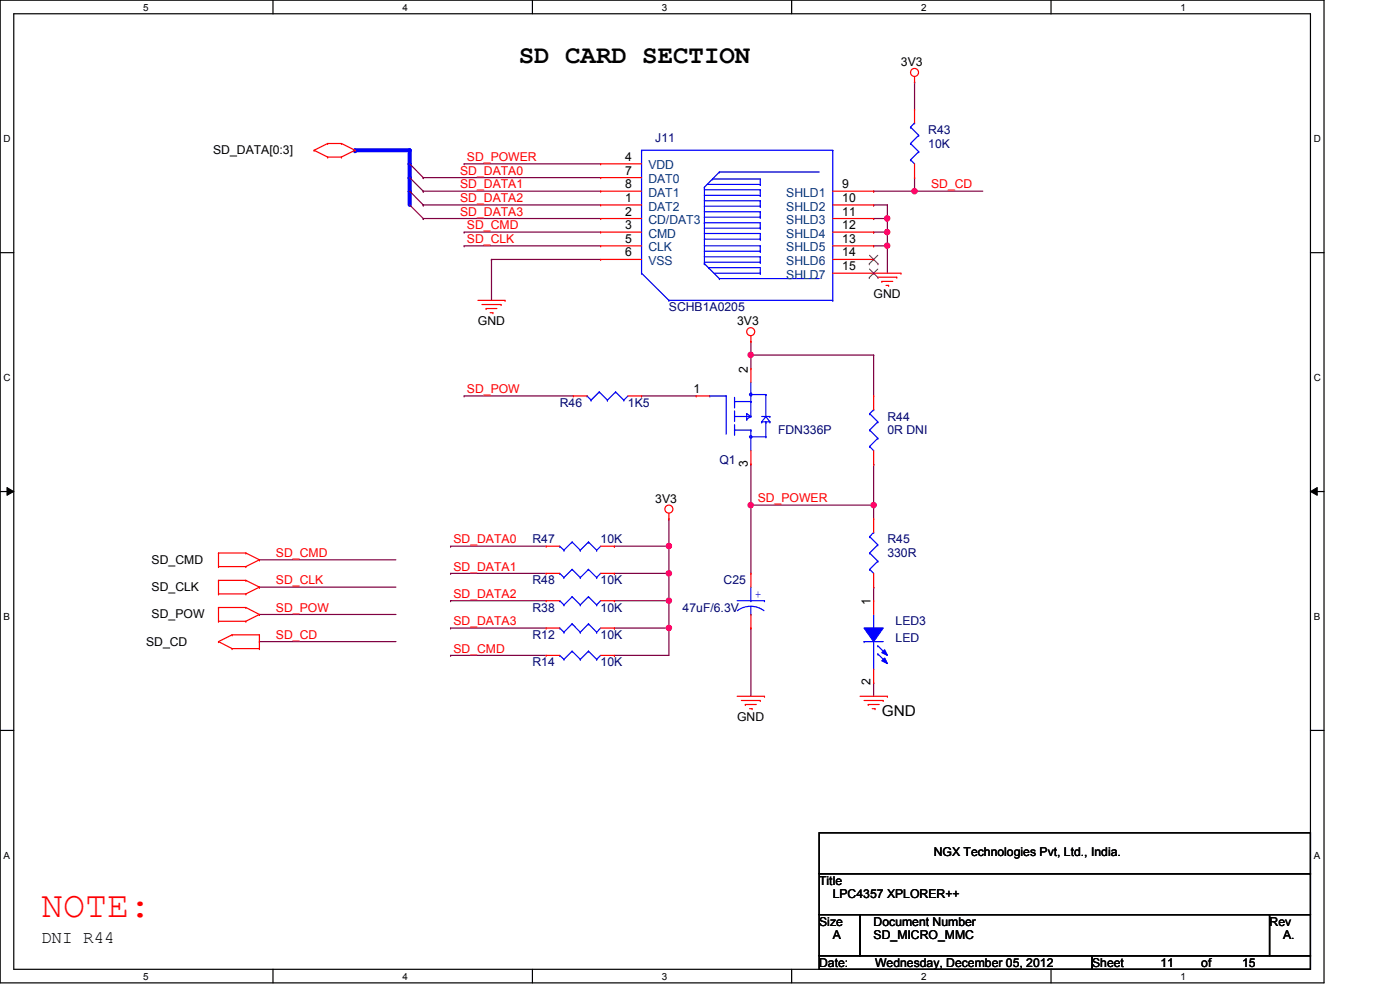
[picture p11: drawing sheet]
<svg xmlns="http://www.w3.org/2000/svg" width="297mm" height="210mm" viewBox="0 0 297 210" stroke-linecap="round" stroke-linejoin="round" font-family="sans-serif">
<path d="M0 0h280.9v208.5h-280.9zM2.9 2.9h275.1v202.7h-275.1z" fill="none" stroke="#000" stroke-width=".25"/>
<g fill="#fff">
<path d="M30.4 .3h1.1v2.4h-1.1z"/>
<path d="M30.4 205.9h1.1v2.3h-1.1z"/>
</g>
<path d="M57.9 0v2.9M57.9 205.6v2.9" fill="none" stroke="#000" stroke-width=".25"/>
<g fill="#fff">
<path d="M85.4 .3h1.1v2.4h-1.1z"/>
<path d="M85.4 205.9h1.1v2.3h-1.1z"/>
</g>
<path d="M112.9 0v2.9M112.9 205.6v2.9" fill="none" stroke="#000" stroke-width=".25"/>
<g fill="#fff">
<path d="M140.4 .3h1.2v2.4h-1.2z"/>
<path d="M140.4 205.9h1.2v2.3h-1.2z"/>
</g>
<path d="M167.9 0v2.9M167.9 205.6v2.9" fill="none" stroke="#000" stroke-width=".25"/>
<g fill="#fff">
<path d="M195.4 .3h1.2v2.4h-1.2z"/>
<path d="M195.4 205.9h1.2v2.3h-1.2z"/>
</g>
<path d="M223 0v2.9M223 205.6v2.9" fill="none" stroke="#000" stroke-width=".25"/>
<g fill="#fff">
<path d="M250.4 .3h1.2v2.4h-1.2z"/>
<path d="M250.4 205.9h1.2v2.3h-1.2z"/>
<path d="M.8 28.2h1.4v2.4h-1.4z"/>
<path d="M278.7 28.2h1.5v2.4h-1.5z"/>
<path d="M.8 78.9h1.4v2.3h-1.4z"/>
<path d="M278.7 78.9h1.5v2.3h-1.5z"/>
</g>
<path d="M0 53.6h2.9M278 53.6h2.9" fill="none" stroke="#000" stroke-width=".25"/>
<g fill="#fff">
<path d="M.8 129.6h1.3v2.3h-1.3z"/>
<path d="M278.7 129.6h1.4v2.3h-1.4z"/>
</g>
<path d="M0 104.3h2.9M278 104.3h2.9" fill="none" stroke="#000" stroke-width=".25"/>
<path d="M1.5 103.4l1.4 .9-1.4 .8zM278 104.3l1.4-.9v1.7z" fill="#000"/>
<path d="M1.5 103.4l1.4 .9-1.4 .8zM278 104.3l1.4-.9v1.7z" fill="none" stroke="#000" stroke-width=".21"/>
<g fill="#fff">
<path d="M.8 180.3h1.3v2.3h-1.3z"/>
<path d="M278.7 180.3h1.4v2.3h-1.4z"/>
</g>
<path d="M0 154.9h2.9M278 154.9h2.9" fill="none" stroke="#000" stroke-width=".25"/>
<path d="M188.3 46.4h.1M188.3 46.4v2.8" fill="none" stroke="#800040" stroke-width=".25"/>
<circle cx="188.2" cy="46.3" r=".56" fill="#f0f"/>
<circle cx="188.2" cy="46.3" r=".56" fill="none" stroke="#f0f" stroke-width=".25"/>
<path d="M185.3 46.4h.1M185.3 52.2h.1M185.3 46.4h3M185.3 52.2h3" fill="none" stroke="#800040" stroke-width=".25"/>
<circle cx="188.2" cy="52.1" r=".56" fill="#f0f"/>
<circle cx="188.2" cy="52.1" r=".56" fill="none" stroke="#f0f" stroke-width=".25"/>
<g fill="none" stroke="#800040" stroke-width=".25">
<path d="M185.3 49.2h.1M185.3 43.5h.1M185.3 49.2h3M185.3 43.5h3M188.3 43.5h.1M188.3 43.5v2.9M95.6 115.9h.1M95.6 115.9h20.3M141.9 110.1h.1M141.9 110.1v5.8M95.6 121.6h.1M95.6 133.2h.1"/>
<path d="M95.6 127.4h.1M95.6 139h.1M95.6 121.6h20.3M95.6 133.2h20.3M95.6 127.4h20.3M95.6 139h20.3M130.3 139h.1M130.3 133.2h.1M130.3 127.4h.1M130.3 127.4h11.6M130.3 139h11.6M141.9 127.4h.1"/>
<path d="M141.9 127.4v5.8h-11.6"/>
</g>
<circle cx="141.9" cy="127.4" r=".56" fill="#f0f"/>
<circle cx="141.9" cy="127.4" r=".56" fill="none" stroke="#f0f" stroke-width=".25"/>
<path d="M130.3 121.6h.1M130.3 121.6h11.6M141.9 121.6h.1M141.9 121.6v5.8" fill="none" stroke="#800040" stroke-width=".25"/>
<circle cx="141.9" cy="121.6" r=".56" fill="#f0f"/>
<circle cx="141.9" cy="121.6" r=".56" fill="none" stroke="#f0f" stroke-width=".25"/>
<path d="M130.3 115.9h.1M130.3 115.9h11.6M141.9 115.9h.1M141.9 115.9v5.7" fill="none" stroke="#800040" stroke-width=".25"/>
<circle cx="141.9" cy="115.8" r=".56" fill="#f0f"/>
<circle cx="141.9" cy="115.8" r=".56" fill="none" stroke="#f0f" stroke-width=".25"/>
<path d="M141.9 133.2h.1M141.9 133.2v5.8" fill="none" stroke="#800040" stroke-width=".25"/>
<circle cx="141.9" cy="133.2" r=".56" fill="#f0f"/>
<circle cx="141.9" cy="133.2" r=".56" fill="none" stroke="#f0f" stroke-width=".25"/>
<path d="M89.8 37.7h.1M89.8 37.7h37.6M188.3 52.2h.1M188.3 49.2h.1M188.3 49.2v8.8" fill="none" stroke="#800040" stroke-width=".25"/>
<circle cx="188.2" cy="49.2" r=".56" fill="#f0f"/>
<circle cx="188.2" cy="49.2" r=".56" fill="none" stroke="#f0f" stroke-width=".25"/>
<g fill="none" stroke="#800040" stroke-width=".25">
<path d="M98.5 34.8h.1M98.5 34.8h28.9M89.8 40.6h.1M89.8 43.5h.1M89.8 46.4h.1M89.8 40.6h37.6M89.8 43.5h37.6M89.8 46.4h37.6M98.5 49.2h.1M98.5 52.2h.1M98.5 49.2h28.9M98.5 52.2h28.9"/>
<path d="M104.3 55h.1M104.3 55h23.1"/>
</g>
<path d="M75.3 31.9h11.6" fill="none" stroke="#00f" stroke-width=".85"/>
<circle cx="75.3" cy="31.9" r=".42" fill="#00f"/>
<path d="M86.9 34.8v2.9" fill="none" stroke="#00f" stroke-width=".85"/>
<circle cx="86.9" cy="34.8" r=".42" fill="#00f"/>
<path d="M86.9 40.6v2.9" fill="none" stroke="#00f" stroke-width=".85"/>
<circle cx="86.9" cy="40.6" r=".42" fill="#00f"/>
<path d="M86.9 37.7v2.9" fill="none" stroke="#00f" stroke-width=".85"/>
<circle cx="86.9" cy="37.7" r=".42" fill="#00f"/>
<path d="M159.3 107.1h.1M159.3 107.1v14.5" fill="none" stroke="#800040" stroke-width=".25"/>
<circle cx="159.3" cy="107.1" r=".56" fill="#f0f"/>
<circle cx="159.3" cy="107.1" r=".56" fill="none" stroke="#f0f" stroke-width=".25"/>
<path d="M104.3 55h.1M104.3 55v8.7M159.3 107.1h.1M159.3 107.1h26M185.3 107.1h.1M185.3 107.1v3M159.3 133.2h.1M159.3 133.2v14.5M185.3 124.5h.1M185.3 124.5v2.9M185.3 144.8h.1M185.3 144.8v2.9" fill="none" stroke="#800040" stroke-width=".25"/>
<circle cx="185.3" cy="107.1" r=".56" fill="#f0f"/>
<circle cx="185.3" cy="107.1" r=".56" fill="none" stroke="#f0f" stroke-width=".25"/>
<path d="M98.5 84h.1M98.5 84h23.1M55 118.7h.1M55 118.7h29M55 124.5h.1M55 130.3h.1M55 124.5h29M55 130.3h29" fill="none" stroke="#800040" stroke-width=".25"/>
<path d="M86.9 31.9v2.9" fill="none" stroke="#00f" stroke-width=".85"/>
<circle cx="86.9" cy="31.9" r=".42" fill="#00f"/>
<path d="M194 17.4h.1M194 17.4v5.8M194 40.6h.1M194 40.6h14.5M55 136.1h.1M55 136.1h29" fill="none" stroke="#800040" stroke-width=".25"/>
<circle cx="194" cy="40.6" r=".56" fill="#f0f"/>
<circle cx="194" cy="40.6" r=".56" fill="none" stroke="#f0f" stroke-width=".25"/>
<path d="M194 37.7h.1M194 37.7v2.9M159.3 75.3h.1M159.3 75.3h26M185.3 98.5h.1M185.3 98.5v8.6" fill="none" stroke="#800040" stroke-width=".25"/>
<circle cx="159.2" cy="75.3" r=".56" fill="#f0f"/>
<circle cx="159.2" cy="75.3" r=".56" fill="none" stroke="#f0f" stroke-width=".25"/>
<g fill="none" stroke="#800040" stroke-width=".25">
<path d="M86.9 34.8l2.9 2.9M86.9 37.7l2.9 2.9M89.8 37.7h.1M86.9 40.6l2.9 2.9M86.9 43.5l2.9 2.9M89.8 40.6h.1M89.8 43.5h.1M89.8 46.4h.1M185.3 40.6h.1M185.3 40.6h8.7M159.3 75.3h.1M159.3 72.4h.1"/>
<path d="M159.3 72.4v5.8M185.3 75.3h.1M185.3 75.3v8.7M136.1 84h.1M136.1 84h11.6M159.3 98.5h.1M159.3 98.5v8.6"/>
</g>
<g fill="none" stroke="#f00" stroke-width=".25">
<path d="M194 17.4h.1M194 16.3v1.1M66.6 31.9h.1M66.6 31.9l2.9 1.4M69.5 30.4h.1M69.5 33.3h.1M69.5 30.4l-2.9 1.5M69.5 30.4h2.9M69.5 33.3h2.9M72.4 30.4h.1M72.4 33.3h.1M72.4 30.4l2.9 1.5"/>
<path d="M75.3 31.9h.1M75.3 31.9l-2.9 1.4M185.3 58h5.8M186.2 58.8h4M187.1 59.7h.1M187.1 59.7h2.3M190.2 58.8h.1M191.1 58h.1M101.4 63.7h5.7M102.2 64.6h4.1M103.1 65.4h.1M103.1 65.4h2.3"/>
<path d="M104 66.3h.6M104.6 66.3h.1M106.3 64.6h.1M107.1 63.7h.1M159.3 72.4h.1M159.3 71.2v1.2M188 60.5h.5M188.5 60.5h.1M121.6 84h.1M121.6 84h2.9M133.2 84h2.9M136.1 84h.1"/>
<path d="M185.3 98.5h.1M185.3 84h.1M185.3 84v2.9M185.3 95.6v2.9M46.4 117.3h.1M46.4 117.3h5.8M46.4 117.3v2.9M52.2 117.3h.1M52.2 117.3l2.8 1.4M55 118.7h.1M55 118.7l-2.8 1.5M115.9 115.9h.1"/>
<path d="M115.9 115.9h2.8M127.4 115.9h2.9M130.3 115.9h.1M141.9 110.1h.1M141.9 108.9v1.2M185.3 110.1h.1M185.3 110.1v2.8M46.4 120.2h.1M46.4 126h.1M46.4 123.1h.1M46.4 131.8h.1M46.4 128.9h.1"/>
<path d="M46.4 136.1h.1M46.4 120.2h5.8M46.4 123.1v2.9M46.4 128.9v2.9M46.4 123.1h5.8M46.4 126h5.8M46.4 128.9h5.8M46.4 131.8h5.8M46.4 136.1l2.8 1.5M49.2 134.7h.1M49.2 137.6h.1M49.2 134.7l-2.8 1.4"/>
<path d="M49.2 134.7h5.8M49.2 137.6h5.8M52.2 120.2h.1M52.2 123.1h.1M52.2 126h.1M52.2 128.9h.1M52.2 131.8h.1M52.2 123.1l2.8 1.4M52.2 128.9l2.8 1.4M55 124.5h.1M55 130.3h.1M55 134.7h.1"/>
<path d="M55 137.6h.1M55 124.5l-2.8 1.5M55 130.3l-2.8 1.5M55 134.7v2.9M115.9 139h.1M115.9 121.6h.1M115.9 139h2.8M115.9 121.6h2.8M127.4 139h2.9M127.4 121.6h2.9M130.3 139h.1M130.3 121.6h.1"/>
<path d="M159.3 121.6h.1M159.3 133.2h.1M159.3 121.6v2.9M159.3 130.3v2.9M185.3 124.5h.1M185.3 121.6v2.9M156.4 147.7h5.8M157.3 148.6h4M158.1 149.4h.1M158.1 149.4h2.3M159 150.3h.6M159.6 150.3h.1"/>
<path d="M161.3 148.6h.1M162.2 147.7h.1M182.5 147.7h5.8M183.3 148.6h4.1M184.2 149.4h.1M184.2 149.4h2.3M185 150.3h.6M185.6 150.3h.1M187.4 148.6h.1M188.3 147.7h.1"/>
<circle cx="194" cy="15.4" r=".85"/>
<circle cx="159.3" cy="70.4" r=".85"/>
<circle cx="141.9" cy="108" r=".85"/>
</g>
<path d="M173.8 176.7h104.2v8.6h-104.2zM173.8 185.3h104.2v8.7h-104.2zM173.8 194h8.7v8.7h-8.7zM182.5 194h86.8v8.7h-86.8zM269.3 194h8.7v8.7h-8.7zM173.8 202.7h57.9v2.9h-57.9zM231.7 202.7h46.3v2.9h-46.3z" fill="none" stroke="#000" stroke-width=".25"/>
<g fill="none" stroke="#00f" stroke-width=".25">
<path d="M124.5 84h.1M124.5 84l.9 .9M125.4 84.9h.1M127.1 83.1h.1M127.1 83.1l1.8 1.8M127.1 83.1l-1.7 1.8M128.9 84.9h.1M130.6 83.1h.1M130.6 83.1l1.7 1.8M130.6 83.1l-1.7 1.8M132.3 84.9h.1M133.2 84l-.9 .9"/>
<path d="M184.5 94.7h.1M184.5 91.2h.1M184.5 87.8h.1M184.5 94.7l.8 .9M184.5 91.2l1.7 1.8M184.5 87.8l1.7 1.7M185.3 86.9h.1M185.3 86.9l-.8 .9M186.2 93h.1M186.2 89.5h.1M186.2 93l-1.7 1.7M186.2 89.5l-1.7 1.7"/>
<path d="M118.7 115.9h.1M118.7 115.9l.9 .8M119.6 116.7h.1M121.4 115h.1M121.4 115l1.7 1.7M121.4 115l-1.8 1.7M123.1 116.7h.1M124.8 115h.1M124.8 115l1.8 1.7M124.8 115l-1.7 1.7M126.6 116.7h.1M127.4 115.9l-.8 .8"/>
<path d="M184.5 117.3h.1M184.5 113.8h.1M184.5 117.3l1.7 1.7M184.5 113.8l1.7 1.8M185.3 112.9h.1M185.3 112.9l-.8 .9M186.2 119h.1M186.2 115.6h.1M186.2 119l-1.7 1.8M186.2 115.6l-1.7 1.7M118.7 139h.1M118.7 121.6h.1"/>
<path d="M118.7 139l.9 .9M118.7 121.6l.9 .9M119.6 139.9h.1M119.6 122.5h.1M121.4 138.1h.1M121.4 120.8h.1M121.4 138.1l1.7 1.8M121.4 138.1l-1.8 1.8M121.4 120.8l1.7 1.7M121.4 120.8l-1.8 1.7M123.1 139.9h.1M123.1 122.5h.1"/>
<path d="M124.8 138.1h.1M124.8 120.8h.1M124.8 138.1l1.8 1.8M124.8 138.1l-1.7 1.8M124.8 120.8l1.8 1.7M124.8 120.8l-1.7 1.7M126.6 139.9h.1M126.6 122.5h.1M127.4 139l-.8 .9M127.4 121.6l-.8 .9M156.4 127.4h5.8M159.3 130.3h.1"/>
<path d="M159.3 127.4h.1M159.3 128.6l1.5 .3 1.3 .6M159.3 128.6l-1.5 .2-1.4 .7M159.3 124.5v2.9M159.3 128.6v1.7M162.2 127.4h.1M183.3 136.1h.1M183.3 136.1h4.1M184.5 120.8h.1M184.5 120.8l.8 .8M185.3 133.2h.1M185.3 130.3v2.9"/>
<path d="M185.3 136.1v5.8M185.3 141.9h.1"/>
</g>
<path d="M183.3 133.2h4.1l-2.1 2.9z" fill-rule="evenodd" fill="#00f"/>
<path d="M183.3 133.2h4.1l-2.1 2.9z" fill="none" stroke="#00f" stroke-width=".25"/>
<path d="M187.7 139.6l.6 1.2-1.2-.6z" fill-rule="evenodd" fill="#00f"/>
<path d="M187.7 139.6l.6 1.2-1.2-.6z" fill="none" stroke="#00f" stroke-width=".25"/>
<path d="M187.7 137.8l.6 1.2-1.2-.6z" fill-rule="evenodd" fill="#00f"/>
<g fill="none" stroke="#00f" stroke-width=".25">
<path d="M136.1 31.9h.1M136.1 31.9h40.6M136.1 31.9v26.1M149.4 39.7h.1M149.4 39.7v16.2M150 39.1h11.3M151.2 38h.1M151.2 38h10.1v1.1M152.6 36.5h.1M152.6 36.5h21.2M152.6 36.5l-3.2 3.2M161.3 39.1h.1"/>
<path d="M176.7 31.9h.1M176.7 31.9v31.8M193.2 33.9h.1M193.2 30.4h.1M193.2 27h.1M193.2 33.9l.8 .9M193.2 30.4l1.7 1.8M193.2 27l1.7 1.7M194 26.1h.1M194 26.1l-.8 .9M194.9 32.2h.1M194.9 28.7h.1"/>
<path d="M194.9 32.2l-1.7 1.7M194.9 28.7l-1.7 1.7M136.1 58h.1M136.1 58l5.8 5.7M149.4 55.9h.1M149.4 47.2h.1M149.4 55.9l3.2 3.2M149.4 47.2h11.9v1.2M149.4 41.4h11.9M149.4 40.3h11.9M149.4 43.7h11.9M149.4 42.6h11.9"/>
<path d="M149.4 46.1h11.9M149.4 44.9h11.9M149.4 48.4h11.9M149.4 54.5h11.9M149.4 55.6h11.9M149.4 52.2h11.9M149.4 53.3h11.9M149.4 49.5h11.9M149.4 50.7h11.9M150.3 56.8h.1M150.3 56.8h11v1.2M151.5 58h9.8"/>
<path d="M152.6 59.1h.1M152.6 59.1h21.2M161.3 41.4h.1M161.3 40.3h.1M161.3 43.7h.1M161.3 42.6h.1M161.3 46.1h.1M161.3 44.9h.1M161.3 48.4h.1M161.3 58h.1M161.3 55.6h.1M161.3 54.5h.1"/>
<path d="M161.3 53.3h.1M161.3 52.2h.1M161.3 50.7h.1M161.3 49.5h.1M161.3 40.3v1.1M161.3 42.6v1.1M161.3 44.9v1.2M161.3 49.5v1.2M161.3 52.2v1.1M161.3 54.5v1.1M141.9 63.7h.1M141.9 63.7h34.8"/>
<path d="M176.7 63.7h.1M150.6 84h.1M150.6 84h3.5M154.1 84h.1M154.1 84v8.1M155.8 92.1h.1M155.8 89.2h.1M155.8 86.3h.1M155.8 91.2h.1M155.8 85.2h.1M155.8 84.3v2M155.8 87.2v2"/>
<path d="M155.8 90.1v2M155.8 91.2h3.5M155.8 85.2h3.5M155.8 88.3h3.5M158.4 88.9h.1M158.4 87.8h.1M158.4 87.8l.9 .5M158.4 87.8v1.1M159.3 91.2h.1M159.3 85.2h.1M159.3 88.3h.1M159.3 81.1v7.2"/>
<path d="M159.3 91.2v4.4M159.3 88.3l-.9 .6M159.3 92.7h3.2M159.3 83.7h3.2M161.6 89.5h.1M161.6 88.3h1.7M161.6 89.5h1.7M162.5 92.7h.1M162.5 83.7h.1M162.5 89.5h.1M162.5 88.3h.1M162.5 83.7v4.6"/>
<path d="M162.5 89.5v3.2M162.5 88.3l.8 1.2M162.5 88.3l-.9 1.2M163.3 89.5h.1M163.3 88.3h.1M118.7 127.4h.1M118.7 133.2h.1M118.7 127.4l.9 .9M118.7 133.2l.9 .9M119.6 128.3h.1M119.6 134.1h.1M121.4 126.6h.1"/>
<path d="M121.4 132.3h.1M121.4 126.6l1.7 1.7M121.4 126.6l-1.8 1.7M121.4 132.3l1.7 1.8M121.4 132.3l-1.8 1.8M123.1 128.3h.1M123.1 134.1h.1M124.8 126.6h.1M124.8 132.3h.1M124.8 126.6l1.8 1.7M124.8 126.6l-1.7 1.7M124.8 132.3l1.8 1.8"/>
<path d="M124.8 132.3l-1.7 1.8M126.6 128.3h.1M126.6 134.1h.1M127.4 127.4l-.8 .9M127.4 133.2l-.8 .9M186.2 137h.1M186.2 138.7h.1M186.2 137l1.8 1.7M186.2 138.7l1.8 1.8M187.7 137.8l.6 1.2-1.2-.6z"/>
<circle cx="159.3" cy="83.7" r=".26"/>
<circle cx="159.3" cy="92.7" r=".26"/>
</g>
<g fill="none" stroke="#f00" stroke-width=".25">
<path d="M127.4 37.7h.1M127.4 34.8h.1M127.4 37.7h8.7M127.4 34.8h8.7M194 37.7h.1M194 23.2h.1M194 23.2v2.9M194 34.8v2.9M127.4 43.5h.1M127.4 46.4h.1M127.4 52.2h.1M127.4 49.2h.1"/>
<path d="M127.4 55h.1M127.4 40.6h.1M127.4 43.5h8.7M127.4 46.4h8.7M127.4 52.2h8.7M127.4 49.2h8.7M127.4 55h8.7M127.4 40.6h8.7M176.7 43.5h8.6M176.7 46.4h8.6M176.7 52.2h8.6M176.7 49.2h8.6"/>
<path d="M176.7 55h8.6M176.7 40.6h8.6M176.7 58h8.6M185.3 40.6h.1M185.3 43.5h.1M185.3 46.4h.1M185.3 49.2h.1M185.3 52.2h.1M185.3 55h.1M185.3 58h.1M159.3 78.2h.1M159.3 78.2v2.9"/>
<path d="M147.7 84h.1M147.7 84h2.9M159.3 98.5h.1M159.3 95.6v2.9M115.9 127.4h.1M115.9 133.2h.1M115.9 127.4h2.8M115.9 133.2h2.8M127.4 127.4h2.9M127.4 133.2h2.9M130.3 127.4h.1M130.3 133.2h.1"/>
<path d="M185.3 127.4h.1M185.3 127.4v2.9M185.3 144.8h.1M185.3 141.9v2.9"/>
</g>
<path d="M184.4 56h.1M184.4 58.9h.1M184.4 54.1l1.9 1.9M184.4 57.1l1.9 1.8M186.2 54.1l-1.8 1.9M186.2 57.1l-1.8 1.8M186.3 56h.1M186.3 58.9h.1" fill="none" stroke="#804000" stroke-width=".21"/>
<circle cx="188.2" cy="46.3" r=".56" fill="#f0f"/>
<circle cx="188.2" cy="46.3" r=".56" fill="none" stroke="#f0f" stroke-width=".25"/>
<circle cx="188.2" cy="52.1" r=".56" fill="#f0f"/>
<circle cx="188.2" cy="52.1" r=".56" fill="none" stroke="#f0f" stroke-width=".25"/>
<circle cx="141.9" cy="127.4" r=".56" fill="#f0f"/>
<circle cx="141.9" cy="127.4" r=".56" fill="none" stroke="#f0f" stroke-width=".25"/>
<circle cx="141.9" cy="121.6" r=".56" fill="#f0f"/>
<circle cx="141.9" cy="121.6" r=".56" fill="none" stroke="#f0f" stroke-width=".25"/>
<circle cx="141.9" cy="115.8" r=".56" fill="#f0f"/>
<circle cx="141.9" cy="115.8" r=".56" fill="none" stroke="#f0f" stroke-width=".25"/>
<circle cx="141.9" cy="133.2" r=".56" fill="#f0f"/>
<circle cx="141.9" cy="133.2" r=".56" fill="none" stroke="#f0f" stroke-width=".25"/>
<circle cx="188.2" cy="49.2" r=".56" fill="#f0f"/>
<circle cx="188.2" cy="49.2" r=".56" fill="none" stroke="#f0f" stroke-width=".25"/>
<circle cx="159.3" cy="107.1" r=".56" fill="#f0f"/>
<circle cx="159.3" cy="107.1" r=".56" fill="none" stroke="#f0f" stroke-width=".25"/>
<circle cx="185.3" cy="107.1" r=".56" fill="#f0f"/>
<circle cx="185.3" cy="107.1" r=".56" fill="none" stroke="#f0f" stroke-width=".25"/>
<circle cx="194" cy="40.6" r=".56" fill="#f0f"/>
<circle cx="194" cy="40.6" r=".56" fill="none" stroke="#f0f" stroke-width=".25"/>
<circle cx="159.2" cy="75.3" r=".56" fill="#f0f"/>
<circle cx="159.2" cy="75.3" r=".56" fill="none" stroke="#f0f" stroke-width=".25"/>
<text font-size="7.8" fill="#f00" x="8.7" y="194.4">NOTE:</text>
<text font-size="5.5" x="110.1" y="13.3">SD CARD SECTION</text>
<text font-size="3.7" x="8.7" y="199.9">DNI R44</text>
<text font-size="3.2" x="187.1" y="152">GND</text>
<g font-size="2.6">
<text x="191.1" y="13.9">3V3</text>
<text x="45.2" y="32.8">SD_DATA[0:3]</text>
<text x="132.6" y="34.1">4</text>
<text x="132.6" y="37">7</text>
<text x="132.6" y="39.9">8</text>
<text x="178.7" y="39.9">9</text>
<text x="132.6" y="42.8">1</text>
<text x="132.6" y="45.7">2</text>
<text x="178.7" y="42.8">10</text>
<text x="178.7" y="45.7">11</text>
<text x="132.6" y="51.5">5</text>
<text x="132.6" y="48.6">3</text>
<text x="178.7" y="48.6">12</text>
<text x="178.7" y="51.5">13</text>
<text x="132.6" y="54.4">6</text>
<text x="178.7" y="54.4">14</text>
<text x="178.7" y="57.3">15</text>
<text x="185.3" y="63.2">GND</text>
<text x="101.4" y="69">GND</text>
<text x="156.4" y="69">3V3</text>
<text x="147.1" y="83.4">1</text>
<text x="158.7" y="79.1" transform="rotate(-90 158.7 79.1)">2</text>
<text x="158.7" y="99.1" transform="rotate(-90 158.7 99.1)">3</text>
<text x="139" y="106.6">3V3</text>
<text x="32.2" y="119.6">SD_CMD</text>
<text x="32.2" y="125.4">SD_CLK</text>
<text x="32.2" y="131.2">SD_POW</text>
<text x="184.7" y="128.3" transform="rotate(-90 184.7 128.3)">1</text>
<text x="31" y="137">SD_CD</text>
<text x="184.7" y="145.4" transform="rotate(-90 184.7 145.4)">2</text>
<text x="156.4" y="152.9">GND</text>
<text x="198.1" y="181.6">NGX Technologies Pvt, Ltd., India.</text>
<text x="173.8" y="187.7">Title</text>
<text x="176.7" y="190.6">LPC4357 XPLORER++</text>
<text x="173.8" y="196.3">Size</text>
<text x="185.3" y="196.3">Document Number</text>
<text x="269.3" y="196.3">Rev</text>
<text x="176.7" y="199.3">A</text>
<text x="185.3" y="199.3">SD_MICRO_MMC</text>
<text x="272.2" y="199.3">A.</text>
<text x="173.8" y="205.1">Date:</text>
<text x="185.6" y="205.1">Wednesday, December 05, 2012</text>
<text x="231.7" y="205.1">Sheet</text>
<text x="246.2" y="205.1">11</text>
<text x="254.8" y="205.1">of</text>
<text x="263.5" y="205.1">15</text>
</g>
<g font-size="2.6" fill="#000080">
<text x="196.9" y="28.4">R43</text>
<text x="139" y="30.1">J11</text>
<text x="196.9" y="31.3">10K</text>
<text x="141.9" y="66">SCHB1A0205</text>
<text x="118.7" y="86.3">R46</text>
<text x="133.2" y="86.3">1K5</text>
<text x="188.3" y="89.2">R44</text>
<text x="165.1" y="92.1">FDN336P</text>
<text x="188.3" y="92.1">0R DNI</text>
<text x="152.6" y="98.5">Q1</text>
<text x="112.9" y="115.3">R47</text>
<text x="127.4" y="115.3">10K</text>
<text x="188.3" y="115.3">R45</text>
<text x="188.3" y="118.2">330R</text>
<text x="112.9" y="124">R48</text>
<text x="127.4" y="124">10K</text>
<text x="153.5" y="124">C25</text>
<text x="112.9" y="129.8">R38</text>
<text x="127.4" y="129.8">10K</text>
<text x="144.8" y="129.8">47uF/6.3V</text>
<text x="112.9" y="135.6">R12</text>
<text x="127.4" y="135.6">10K</text>
<text x="190" y="132.7">LED3</text>
<text x="190" y="136.1">LED</text>
<text x="112.9" y="141.4">R14</text>
<text x="127.4" y="141.4">10K</text>
</g>
<g font-size="2.6" fill="#f00">
<text x="99.1" y="34.2">SD_POWER</text>
<text x="97.6" y="37.1">SD_DATA0</text>
<text x="97.6" y="40">SD_DATA1</text>
<text x="197.5" y="40">SD_CD</text>
<text x="97.6" y="42.9">SD_DATA2</text>
<text x="97.6" y="45.8">SD_DATA3</text>
<text x="99.1" y="48.6">SD_CMD</text>
<text x="99.1" y="51.6">SD_CLK</text>
<text x="99.1" y="83.4">SD_POW</text>
<text x="160.7" y="106.6">SD_POWER</text>
<text x="58.5" y="118.2">SD_CMD</text>
<text x="96.2" y="115.3">SD_DATA0</text>
<text x="58.5" y="124">SD_CLK</text>
<text x="96.2" y="121">SD_DATA1</text>
<text x="58.5" y="129.8">SD_POW</text>
<text x="96.2" y="126.8">SD_DATA2</text>
<text x="58.5" y="135.5">SD_CD</text>
<text x="96.2" y="132.6">SD_DATA3</text>
<text x="96.2" y="138.4">SD_CMD</text>
</g>
<g font-size="2.6" fill="#004080">
<text x="137.5" y="35.9">VDD</text>
<text x="137.5" y="38.9">DAT0</text>
<text x="137.5" y="41.7">DAT1</text>
<text x="166.8" y="41.7">SHLD1</text>
<text x="137.5" y="44.7">DAT2</text>
<text x="137.5" y="47.5">CD/DAT3</text>
<text x="166.8" y="44.7">SHLD2</text>
<text x="166.8" y="47.5">SHLD3</text>
<text x="137.5" y="53.3">CLK</text>
<text x="137.5" y="50.4">CMD</text>
<text x="166.8" y="50.4">SHLD4</text>
<text x="166.8" y="53.3">SHLD5</text>
<text x="137.5" y="56.2">VSS</text>
<text x="166.8" y="56.2">SHLD6</text>
<text x="166.8" y="59.1">SHLD7</text>
</g>
<text font-size="2.6" fill="#00f" x="160.1" y="126.9">+</text>
<g font-size="2.1">
<text x="30.4" y="2.2">5</text>
<text x="85.4" y="2.2">4</text>
<text x="140.4" y="2.2">3</text>
<text x="195.4" y="2.2">2</text>
<text x="250.4" y="2.2">1</text>
<text x=".8" y="30.1">D</text>
<text x="278.7" y="30.1">D</text>
<text x=".8" y="80.8">C</text>
<text x="278.7" y="80.8">C</text>
<text x=".8" y="131.5">B</text>
<text x="278.7" y="131.5">B</text>
<text x=".8" y="182.2">A</text>
<text x="278.7" y="182.2">A</text>
<text x="30.4" y="207.8">5</text>
<text x="85.4" y="207.8">4</text>
<text x="140.4" y="207.8">3</text>
<text x="195.4" y="207.8">2</text>
<text x="250.4" y="207.8">1</text>
</g>
</svg>
